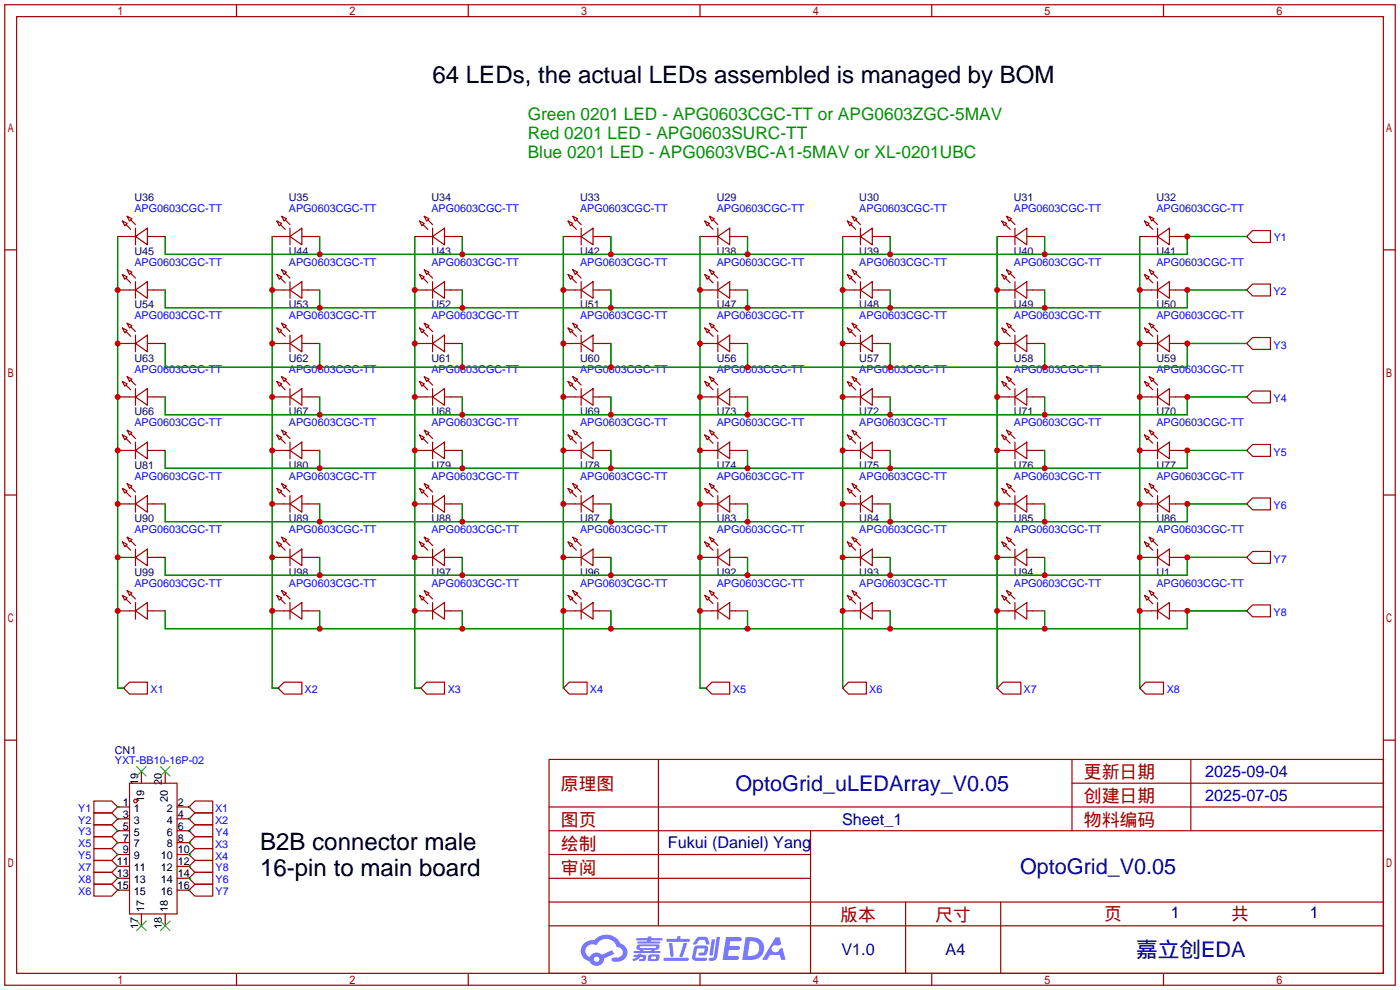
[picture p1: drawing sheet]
<svg xmlns="http://www.w3.org/2000/svg" width="299mm" height="212mm" viewBox="0 0 299 212" stroke-linecap="round" stroke-linejoin="round" font-family="sans-serif">
<g fill="none" stroke="#a10000" stroke-width=".25">
<path d="M1 1h297.2v209.6h-297.2zM3.6 3.6h292.1v204.4h-292.1zM50.5 1v2.6M100.1 1v2.6M149.6 1v2.6M199.1 1v2.6M248.7 1v2.6M1 53.4h2.6M295.7 53.4h2.5M1 105.8h2.6M295.7 105.8h2.5M1 158.2h2.6"/>
<path d="M295.7 158.2h2.5M117.3 162.3h178.4v45.7h-178.4zM117.3 177.5h178.4M117.3 172.5h178.4M140.7 162.3v35.6M173.2 177.5v30.5M229.1 162.3v15.2M229.1 167.4h66.6M254.5 162.3v15.2M117.3 182.6h55.9M117.3 197.9h178.4M117.3 192.8h178.4"/>
<path d="M117.3 187.7h55.9M193.5 192.8v15.2M213.9 192.8v15.2M50.5 208v2.6M100.1 208v2.6M149.6 208v2.6M199.1 208v2.6M248.7 208v2.6"/>
</g>
<g fill="#5487ff">
<path d="M155.2 200.3h2.6a.48 .48 0 0 1 .7 .4 .48 .48 0 0 1-.6 .4h-1.8l-.2 1.1h1.9a.43 .43 0 0 1 .4 .4 .43 .43 0 0 1-.5 .4h-1.9l-.2 1.3h1.7a.45 .45 0 0 1 .5 .2 .45 .45 0 0 1-.1 .6h-3.3z"/>
<path d="M165.7 200.3h.9l.4 1.5-.8 .3a.84 .84 0 0 0-1.2 .3 .84 .84 0 0 0 .4 1.1 .84 .84 0 0 0 1.1-.4l.1-.2 .6-.3 .7 2.5h-1l-.2-1h-2.1l-.6 1h-1.1z"/>
<path d="M152.1 200.8h.7l-.5 3.1a.36 .36 0 0 1-.3 .3 .36 .36 0 0 1-.4-.3z"/>
<path d="M153.2 200.2h.7l-.6 4.3a1.13 1.13 0 0 1-1.8 .6l.2-.4h.7l.2-.2z"/>
<path d="M148.9 200.6l.6-.4h1a.77 .77 0 0 1 .9 .5l.3 1-.2 .2h-.5l-.3-.9-.2-.2-1 .1-.7 1-.6-.1-.1-.2z"/>
<path d="M148.4 202.4l.6-.3h1.7a.81 .81 0 0 1 .7 .5 .81 .81 0 0 1-.2 .8 .81 .81 0 0 1-.9 .8h-.7a.32 .32 0 0 1-.3-.3 .32 .32 0 0 1 .4-.3h.7l.2-.9-1.6 .1-.4 1.8 2.2 .1a.32 .32 0 0 1 .3 .4 .32 .32 0 0 1-.4 .2h-2.2l-.5-.3-.1-.5z"/>
<path d="M141.9 204.7h5a.33 .33 0 0 1 .3 .3 .33 .33 0 0 1-.3 .3h-4.9l-.2-.1z"/>
<path d="M146.1 201.5h.8l-.7 2a.98 .98 0 0 1-.7 1.1l-.3-.3z"/>
<path d="M143 201.6h.7l.3 2.5a.34 .34 0 0 1-.3 .4 .34 .34 0 0 1-.4-.3z"/>
<path d="M142.5 200.7h2.1l.3-.6h.6l-.1 .6h1.7a.32 .32 0 0 1 .4 .3 .32 .32 0 0 1-.4 .3h-4.5l-.2-.2z"/>
<path d="M135.5 204.1h.9l.1-.3h.6v.3h.8a.82 .82 0 0 1-.5 1.3h-.8v-.4l.7-.1 .1-.3a.68 .68 0 0 0-1 .4l-1.1 .4-.1-.4 .9-.5h-.7z"/>
<path d="M136 200.5h2.4l.1-.3h.7v.3h2.2l.2 .3-.2 .2h-2.3v.2h1.8l.2 .3-.2 .1h-4.5l-.1-.4h2l.1-.2h-2.3l-.1-.2z"/>
<path d="M159.4 200.3l-.8 4.9h1.7a2.5 2.5 0 0 0 3-2.5 2.5 2.5 0 0 0-3.1-2.4zM160.3 201.1a1.61 1.61 0 0 1 2 1.5 1.61 1.61 0 0 1-1.8 1.7h-.7z"/>
<path d="M136.2 202a.55 .55 0 0 0-.2 .8 .55 .55 0 0 0 .7 .2l.1 .3h-1.3v.3l5.4 .1 .3-.2-.2-.2h-1.2l.2-.3a.7 .7 0 0 0 .8-.3 .7 .7 0 0 0 0-.8l-4.2-.1zM136.8 202.3l3.3-.1 .1 .1-.2 .3h-3.2zM137.5 203h1.7l-.2 .3h-1.4z"/>
<path d="M138.6 204.2a1.05 1.05 0 0 0 0 1.2 2.91 2.91 0 0 0 2.2-.2 .98 .98 0 0 0 0-1.2h-1.6zM139.2 204.5l.9-.1 .1 .4-.2 .2-.8-.1z"/>
<path d="M124.9 201.6a2.23 2.23 0 0 0-.7 2.3 2.23 2.23 0 0 0 1.8 1.6 1.58 1.58 0 0 0 1.8 .9 1.58 1.58 0 0 0 1.3-1.5l2.2-1.1-.5-.7-2.1 1a1.65 1.65 0 0 0-2.7 .4 1.45 1.45 0 0 1-.8-1.9 1.45 1.45 0 0 1 2-.7l.3 .1a2.3 2.3 0 0 1 2.3-1.3 2.3 2.3 0 0 1 2 1.7 1.12 1.12 0 0 1 1.3 1 1.12 1.12 0 0 1-1.1 1.2h-.7a.45 .45 0 0 0-.6 .4 .45 .45 0 0 0 .5 .5 2.21 2.21 0 0 0 2.2-.5 2.21 2.21 0 0 0 .5-2.3 2.13 2.13 0 0 0-1.3-1.1 3.3 3.3 0 0 0-5.6-.7l-1.1 .1zM127 205a.57 .57 0 0 1 1.1 0 .57 .57 0 0 1-1.1 0z"/>
</g>
<g fill="none" stroke="#a10000" stroke-width=".25">
<path d="M26.2 47.2l1 .6-.5 .5zM26.2 58.7l1 .5-.5 .5zM26.9 48l1 1M26.9 59.4l1 1.1M27.2 46.2l1 .5-.5 .5zM27.2 57.7l1 .5-.5 .5zM27.7 50.5h1.3M27.9 47l1.1 1M27.9 58.4l1.1 1M29 50.5l2.5-1.7v3.5zM29 48.8v3.5M31.5 50.5h1.3"/>
<path d="M59.2 47.2l1 .6-.5 .5zM59.2 58.7l1 .5-.5 .5zM59.9 48l1.1 1M59.9 59.4l1.1 1.1M60.2 46.2l1 .5-.5 .5zM60.2 57.7l1 .5-.5 .5zM60.7 50.5h1.3M61 47l1 1M61 58.4l1 1M62 50.5l2.5-1.7v3.5zM62 48.8v3.5M64.5 50.5h1.3"/>
<path d="M89.7 47.2l1 .6-.5 .5zM89.7 58.7l1 .5-.5 .5zM90.4 48l1 1M90.4 59.4l1 1.1M90.7 46.2l1 .5-.5 .5zM90.7 57.7l1 .5-.5 .5zM91.2 50.5h1.3M91.4 47l1.1 1M91.4 58.4l1.1 1M92.5 50.5l2.5-1.7v3.5zM92.5 48.8v3.5M95 50.5h1.3"/>
<path d="M121.4 47.2l1 .6-.5 .5zM121.4 58.7l1 .5-.5 .5zM122.2 48l1 1M122.2 59.4l1 1.1M122.4 46.2l1 .5-.5 .5zM122.4 57.7l1 .5-.5 .5zM122.9 50.5h1.3M123.2 47l1 1M123.2 58.4l1 1M124.2 50.5l2.5-1.7v3.5zM124.2 48.8v3.5M126.7 50.5h1.3"/>
<path d="M150.6 47.2l1 .6-.5 .5zM150.6 58.7l1 .5-.5 .5zM151.4 48l1 1M151.4 59.4l1 1.1M151.6 46.2l1.1 .5-.6 .5zM151.6 57.7l1.1 .5-.6 .5zM152.1 50.5h1.3M152.4 47l1 1M152.4 58.4l1 1M153.4 50.5l2.6-1.7v3.5zM153.4 48.8v3.5M156 50.5h1.2"/>
<path d="M181.1 47.2l1 .6-.5 .5zM181.1 58.7l1 .5-.5 .5zM181.9 48l1 1M181.9 59.4l1 1.1M182.1 46.2l1 .5-.5 .5zM182.1 57.7l1 .5-.5 .5zM182.6 50.5h1.3M182.9 47l1 1M182.9 58.4l1 1M183.9 50.5l2.5-1.7v3.5zM183.9 48.8v3.5M186.4 50.5h1.3"/>
<path d="M214.1 47.2l1 .6-.5 .5zM214.1 58.7l1 .5-.5 .5zM214.9 48l1 1M214.9 59.4l1 1.1M215.1 46.2l1.1 .5-.6 .5zM215.1 57.7l1.1 .5-.6 .5zM215.6 50.5h1.3M215.9 47l1 1M215.9 58.4l1 1M216.9 50.5l2.6-1.7v3.5zM216.9 48.8v3.5M219.5 50.5h1.2"/>
<path d="M244.6 47.2l1 .6-.5 .5zM244.6 58.7l1 .5-.5 .5zM245.4 48l1 1M245.4 59.4l1 1.1M245.6 46.2l1 .5-.5 .5zM245.6 57.7l1 .5-.5 .5zM246.1 50.5h1.3M246.4 47l1 1M246.4 58.4l1 1M247.4 50.5l2.5-1.7v3.5zM247.4 48.8v3.5M249.9 50.5h1.3"/>
<path d="M266.4 50.5l1.3-1.2h3.8v2.5h-3.8zM26.2 70.1l1 .5-.5 .5zM26.9 70.9l1 1M27.2 69.1l1 .5-.5 .5zM27.7 62h1.3M27.7 73.4h1.3M27.9 69.8l1.1 1.1M29 62l2.5-1.8v3.6zM29 73.4l2.5-1.8v3.6zM29 60.2v3.6M29 71.6v3.6M31.5 62h1.3"/>
<path d="M31.5 73.4h1.3M59.2 70.1l1 .5-.5 .5zM59.9 70.9l1.1 1M60.2 69.1l1 .5-.5 .5zM60.7 62h1.3M60.7 73.4h1.3M61 69.8l1 1.1M62 62l2.5-1.8v3.6zM62 73.4l2.5-1.8v3.6zM62 60.2v3.6M62 71.6v3.6M64.5 62h1.3"/>
<path d="M64.5 73.4h1.3M89.7 70.1l1 .5-.5 .5zM90.4 70.9l1 1M90.7 69.1l1 .5-.5 .5zM91.2 62h1.3M91.2 73.4h1.3M91.4 69.8l1.1 1.1M92.5 62l2.5-1.8v3.6zM92.5 73.4l2.5-1.8v3.6zM92.5 60.2v3.6M92.5 71.6v3.6M95 62h1.3"/>
<path d="M95 73.4h1.3M121.4 70.1l1 .5-.5 .5zM122.2 70.9l1 1M122.4 69.1l1 .5-.5 .5zM122.9 62h1.3M122.9 73.4h1.3M123.2 69.8l1 1.1M124.2 62l2.5-1.8v3.6zM124.2 73.4l2.5-1.8v3.6zM124.2 60.2v3.6M124.2 71.6v3.6M126.7 62h1.3"/>
<path d="M126.7 73.4h1.3M150.6 70.1l1 .5-.5 .5zM151.4 70.9l1 1M151.6 69.1l1.1 .5-.6 .5zM152.1 62h1.3M152.1 73.4h1.3M152.4 69.8l1 1.1M153.4 62l2.6-1.8v3.6zM153.4 73.4l2.6-1.8v3.6zM153.4 60.2v3.6M153.4 71.6v3.6M156 62h1.2"/>
<path d="M156 73.4h1.2M181.1 70.1l1 .5-.5 .5zM181.9 70.9l1 1M182.1 69.1l1 .5-.5 .5zM182.6 62h1.3M182.6 73.4h1.3M182.9 69.8l1 1.1M183.9 62l2.5-1.8v3.6zM183.9 73.4l2.5-1.8v3.6zM183.9 60.2v3.6M183.9 71.6v3.6M186.4 62h1.3"/>
<path d="M186.4 73.4h1.3M214.1 70.1l1 .5-.5 .5zM214.9 70.9l1 1M215.1 69.1l1.1 .5-.6 .5zM215.6 62h1.3M215.6 73.4h1.3M215.9 69.8l1 1.1M216.9 62l2.6-1.8v3.6zM216.9 73.4l2.6-1.8v3.6zM216.9 60.2v3.6M216.9 71.6v3.6M219.5 62h1.2"/>
<path d="M219.5 73.4h1.2M244.6 70.1l1 .5-.5 .5zM245.4 70.9l1 1M245.6 69.1l1 .5-.5 .5zM246.1 62h1.3M246.1 73.4h1.3M246.4 69.8l1 1.1M247.4 62l2.5-1.8v3.6zM247.4 73.4l2.5-1.8v3.6zM247.4 60.2v3.6M247.4 71.6v3.6M249.9 62h1.3"/>
<path d="M249.9 73.4h1.3M267.7 72.1h3.8v2.6h-3.8l-1.3-1.3zM267.7 60.7h3.8v2.5h-3.8l-1.3-1.2zM26.2 93l1 .5-.5 .5zM26.2 81.5l1 .5-.5 .5zM26.9 93.7l1 1M26.9 82.3l1 1M27.2 91.9l1 .6-.5 .5zM27.2 80.5l1 .5-.5 .5zM27.7 96.3h1.3M27.7 84.8h1.3M27.9 92.7l1.1 1"/>
<path d="M27.9 81.3l1.1 1M29 96.3l2.5-1.8v3.5zM29 84.8l2.5-1.7v3.5zM29 83.1v3.5M29 94.5v3.5M31.5 96.3h1.3M31.5 84.8h1.3M59.2 93l1 .5-.5 .5zM59.2 81.5l1 .5-.5 .5zM59.9 93.7l1.1 1M59.9 82.3l1.1 1M60.2 91.9l1 .6-.5 .5z"/>
<path d="M60.2 80.5l1 .5-.5 .5zM60.7 96.3h1.3M60.7 84.8h1.3M61 92.7l1 1M61 81.3l1 1M62 96.3l2.5-1.8v3.5zM62 84.8l2.5-1.7v3.5zM62 83.1v3.5M62 94.5v3.5M64.5 96.3h1.3M64.5 84.8h1.3M89.7 93l1 .5-.5 .5z"/>
<path d="M89.7 81.5l1 .5-.5 .5zM90.4 93.7l1 1M90.4 82.3l1 1M90.7 91.9l1 .6-.5 .5zM90.7 80.5l1 .5-.5 .5zM91.2 96.3h1.3M91.2 84.8h1.3M91.4 92.7l1.1 1M91.4 81.3l1.1 1M92.5 96.3l2.5-1.8v3.5zM92.5 84.8l2.5-1.7v3.5zM92.5 83.1v3.5"/>
<path d="M92.5 94.5v3.5M95 96.3h1.3M95 84.8h1.3M121.4 93l1 .5-.5 .5zM121.4 81.5l1 .5-.5 .5zM122.2 93.7l1 1M122.2 82.3l1 1M122.4 91.9l1 .6-.5 .5zM122.4 80.5l1 .5-.5 .5zM122.9 96.3h1.3M122.9 84.8h1.3M123.2 92.7l1 1"/>
<path d="M123.2 81.3l1 1M124.2 96.3l2.5-1.8v3.5zM124.2 84.8l2.5-1.7v3.5zM124.2 83.1v3.5M124.2 94.5v3.5M126.7 96.3h1.3M126.7 84.8h1.3M150.6 93l1 .5-.5 .5zM150.6 81.5l1 .5-.5 .5zM151.4 93.7l1 1M151.4 82.3l1 1M151.6 91.9l1.1 .6-.6 .5z"/>
<path d="M151.6 80.5l1.1 .5-.6 .5zM152.1 96.3h1.3M152.1 84.8h1.3M152.4 92.7l1 1M152.4 81.3l1 1M153.4 96.3l2.6-1.8v3.5zM153.4 84.8l2.6-1.7v3.5zM153.4 83.1v3.5M153.4 94.5v3.5M156 96.3h1.2M156 84.8h1.2M181.1 93l1 .5-.5 .5z"/>
<path d="M181.1 81.5l1 .5-.5 .5zM181.9 93.7l1 1M181.9 82.3l1 1M182.1 91.9l1 .6-.5 .5zM182.1 80.5l1 .5-.5 .5zM182.6 96.3h1.3M182.6 84.8h1.3M182.9 92.7l1 1M182.9 81.3l1 1M183.9 96.3l2.5-1.8v3.5zM183.9 84.8l2.5-1.7v3.5zM183.9 83.1v3.5"/>
<path d="M183.9 94.5v3.5M186.4 96.3h1.3M186.4 84.8h1.3M214.1 93l1 .5-.5 .5zM214.1 81.5l1 .5-.5 .5zM214.9 93.7l1 1M214.9 82.3l1 1M215.1 91.9l1.1 .6-.6 .5zM215.1 80.5l1.1 .5-.6 .5zM215.6 96.3h1.3M215.6 84.8h1.3M215.9 92.7l1 1"/>
<path d="M215.9 81.3l1 1M216.9 96.3l2.6-1.8v3.5zM216.9 84.8l2.6-1.7v3.5zM216.9 83.1v3.5M216.9 94.5v3.5M219.5 96.3h1.2M219.5 84.8h1.2M244.6 93l1 .5-.5 .5zM244.6 81.5l1 .5-.5 .5zM245.4 93.7l1 1M245.4 82.3l1 1M245.6 91.9l1 .6-.5 .5z"/>
<path d="M245.6 80.5l1 .5-.5 .5zM246.1 96.3h1.3M246.1 84.8h1.3M246.4 92.7l1 1M246.4 81.3l1 1M247.4 96.3l2.5-1.8v3.5zM247.4 84.8l2.5-1.7v3.5zM247.4 83.1v3.5M247.4 94.5v3.5M249.9 96.3h1.3M249.9 84.8h1.3M267.7 95h3.8v2.5h-3.8l-1.3-1.2z"/>
<path d="M267.7 83.6h3.8v2.5h-3.8l-1.3-1.3zM26.2 115.8l1 .5-.5 .5zM26.2 104.4l1 .5-.5 .5zM26.9 116.6l1 1M26.9 105.2l1 1M27.2 114.8l1 .5-.5 .5zM27.2 103.4l1 .5-.5 .5zM27.7 119.1h1.3M27.7 107.7h1.3M27.9 115.6l1.1 1M27.9 104.1l1.1 1.1M29 119.1l2.5-1.8v3.6z"/>
<path d="M29 107.7l2.5-1.8v3.6zM29 105.9v3.6M29 117.3v3.6M31.5 119.1h1.3M31.5 107.7h1.3M59.2 115.8l1 .5-.5 .5zM59.2 104.4l1 .5-.5 .5zM59.9 116.6l1.1 1M59.9 105.2l1.1 1M60.2 114.8l1 .5-.5 .5zM60.2 103.4l1 .5-.5 .5zM60.7 119.1h1.3"/>
<path d="M60.7 107.7h1.3M61 115.6l1 1M61 104.1l1 1.1M62 119.1l2.5-1.8v3.6zM62 107.7l2.5-1.8v3.6zM62 105.9v3.6M62 117.3v3.6M64.5 119.1h1.3M64.5 107.7h1.3M89.7 115.8l1 .5-.5 .5zM89.7 104.4l1 .5-.5 .5zM90.4 116.6l1 1"/>
<path d="M90.4 105.2l1 1M90.7 114.8l1 .5-.5 .5zM90.7 103.4l1 .5-.5 .5zM91.2 119.1h1.3M91.2 107.7h1.3M91.4 115.6l1.1 1M91.4 104.1l1.1 1.1M92.5 119.1l2.5-1.8v3.6zM92.5 107.7l2.5-1.8v3.6zM92.5 105.9v3.6M92.5 117.3v3.6M95 119.1h1.3"/>
<path d="M95 107.7h1.3M121.4 115.8l1 .5-.5 .5zM121.4 104.4l1 .5-.5 .5zM122.2 116.6l1 1M122.2 105.2l1 1M122.4 114.8l1 .5-.5 .5zM122.4 103.4l1 .5-.5 .5zM122.9 119.1h1.3M122.9 107.7h1.3M123.2 115.6l1 1M123.2 104.1l1 1.1M124.2 119.1l2.5-1.8v3.6z"/>
<path d="M124.2 107.7l2.5-1.8v3.6zM124.2 105.9v3.6M124.2 117.3v3.6M126.7 119.1h1.3M126.7 107.7h1.3M150.6 115.8l1 .5-.5 .5zM150.6 104.4l1 .5-.5 .5zM151.4 116.6l1 1M151.4 105.2l1 1M151.6 114.8l1.1 .5-.6 .5zM151.6 103.4l1.1 .5-.6 .5zM152.1 119.1h1.3"/>
<path d="M152.1 107.7h1.3M152.4 115.6l1 1M152.4 104.1l1 1.1M153.4 119.1l2.6-1.8v3.6zM153.4 107.7l2.6-1.8v3.6zM153.4 105.9v3.6M153.4 117.3v3.6M156 119.1h1.2M156 107.7h1.2M181.1 115.8l1 .5-.5 .5zM181.1 104.4l1 .5-.5 .5zM181.9 116.6l1 1"/>
<path d="M181.9 105.2l1 1M182.1 114.8l1 .5-.5 .5zM182.1 103.4l1 .5-.5 .5zM182.6 119.1h1.3M182.6 107.7h1.3M182.9 115.6l1 1M182.9 104.1l1 1.1M183.9 119.1l2.5-1.8v3.6zM183.9 107.7l2.5-1.8v3.6zM183.9 105.9v3.6M183.9 117.3v3.6M186.4 119.1h1.3"/>
<path d="M186.4 107.7h1.3M214.1 115.8l1 .5-.5 .5zM214.1 104.4l1 .5-.5 .5zM214.9 116.6l1 1M214.9 105.2l1 1M215.1 114.8l1.1 .5-.6 .5zM215.1 103.4l1.1 .5-.6 .5zM215.6 119.1h1.3M215.6 107.7h1.3M215.9 115.6l1 1M215.9 104.1l1 1.1M216.9 119.1l2.6-1.8v3.6z"/>
<path d="M216.9 107.7l2.6-1.8v3.6zM216.9 105.9v3.6M216.9 117.3v3.6M219.5 119.1h1.2M219.5 107.7h1.2M244.6 115.8l1 .5-.5 .5zM244.6 104.4l1 .5-.5 .5zM245.4 116.6l1 1M245.4 105.2l1 1M245.6 114.8l1 .5-.5 .5zM245.6 103.4l1 .5-.5 .5zM246.1 119.1h1.3"/>
<path d="M246.1 107.7h1.3M246.4 115.6l1 1M246.4 104.1l1 1.1M247.4 119.1l2.5-1.8v3.6zM247.4 107.7l2.5-1.8v3.6zM247.4 105.9v3.6M247.4 117.3v3.6M249.9 119.1h1.3M249.9 107.7h1.3M266.4 107.7l1.3-1.3h3.8v2.6h-3.8zM267.7 117.9h3.8v2.5h-3.8l-1.3-1.3zM26.2 127.3l1 .5-.5 .5z"/>
<path d="M26.9 128l1 1M27.2 126.2l1 .5-.5 .6zM27.7 130.6h1.3M27.9 127l1.1 1M29 130.6l2.5-1.8v3.5zM29 128.8v3.5M31.5 130.6h1.3M59.2 127.3l1 .5-.5 .5zM59.9 128l1.1 1M60.2 126.2l1 .5-.5 .6zM60.7 130.6h1.3M61 127l1 1"/>
<path d="M62 130.6l2.5-1.8v3.5zM62 128.8v3.5M64.5 130.6h1.3M89.7 127.3l1 .5-.5 .5zM90.4 128l1 1M90.7 126.2l1 .5-.5 .6zM91.2 130.6h1.3M91.4 127l1.1 1M92.5 130.6l2.5-1.8v3.5zM92.5 128.8v3.5M95 130.6h1.3M121.4 127.3l1 .5-.5 .5z"/>
<path d="M122.2 128l1 1M122.4 126.2l1 .5-.5 .6zM122.9 130.6h1.3M123.2 127l1 1M124.2 130.6l2.5-1.8v3.5zM124.2 128.8v3.5M126.7 130.6h1.3M150.6 127.3l1 .5-.5 .5zM151.4 128l1 1M151.6 126.2l1.1 .5-.6 .6zM152.1 130.6h1.3M152.4 127l1 1"/>
<path d="M153.4 130.6l2.6-1.8v3.5zM153.4 128.8v3.5M156 130.6h1.2M181.1 127.3l1 .5-.5 .5zM181.9 128l1 1M182.1 126.2l1 .5-.5 .6zM182.6 130.6h1.3M182.9 127l1 1M183.9 130.6l2.5-1.8v3.5zM183.9 128.8v3.5M186.4 130.6h1.3M214.1 127.3l1 .5-.5 .5z"/>
<path d="M214.9 128l1 1M215.1 126.2l1.1 .5-.6 .6zM215.6 130.6h1.3M215.9 127l1 1M216.9 130.6l2.6-1.8v3.5zM216.9 128.8v3.5M219.5 130.6h1.2M244.6 127.3l1 .5-.5 .5zM245.4 128l1 1M245.6 126.2l1 .5-.5 .6zM246.1 130.6h1.3M246.4 127l1 1"/>
<path d="M247.4 130.6l2.5-1.8v3.5zM247.4 128.8v3.5M249.9 130.6h1.3M267.7 129.3h3.8v2.5h-3.8l-1.3-1.2zM26.4 147.1l1.3-1.3h3.8v2.5h-3.8zM59.4 147.1l1.3-1.3h3.8v2.5h-3.8zM89.9 147.1l1.3-1.3h3.8v2.5h-3.8zM120.4 147.1l1.3-1.3h3.8v2.5h-3.8zM150.9 147.1l1.2-1.3h3.9v2.5h-3.9zM180.1 147.1l1.3-1.3h3.8v2.5h-3.8zM214.4 145.8h3.8v2.5h-3.8l-1.3-1.2zM243.6 147.1l1.3-1.3h3.8v2.5h-3.8z"/>
<path d="M20.1 178.8h3.8l1.2 1.3-1.2 1.3h-3.8zM20.1 176.3h3.8l1.2 1.2-1.2 1.3h-3.8zM20.1 173.7h3.8l1.2 1.3-1.2 1.3h-3.8zM20.1 171.2h3.8l1.2 1.3-1.2 1.2h-3.8zM27.7 167.4h10.1v27.9h-10.1zM40.4 175l1.3-1.3h3.8v2.6h-3.8zM40.4 177.5l1.3-1.2h3.8v2.5h-3.8zM41.7 171.2h3.8v2.5h-3.8l-1.3-1.2zM20.1 189h3.8l1.2 1.2-1.2 1.3h-3.8zM20.1 186.4h3.8l1.2 1.3-1.2 1.3h-3.8zM20.1 183.9h3.8l1.2 1.3-1.2 1.2h-3.8zM20.1 181.4h3.8l1.2 1.2-1.2 1.3h-3.8z"/>
<path d="M40.4 180.1l1.3-1.3h3.8v2.6h-3.8zM40.4 182.6l1.3-1.2h3.8v2.5h-3.8zM40.4 187.7l1.3-1.3h3.8v2.6h-3.8zM41.7 183.9h3.8v2.5h-3.8l-1.3-1.2zM41.7 189h3.8v2.5h-3.8l-1.3-1.3z"/>
<circle cx="29" cy="171.2" r=".38"/>
</g>
<g fill="none" stroke="#870000" stroke-width=".25">
<path d="M25.1 50.5h2.6M32.8 50.5h2.5M58.2 50.5h2.5M65.8 50.5h2.5M88.6 50.5h2.6M96.3 50.5h2.5M120.4 50.5h2.5M128 50.5h2.6M149.6 50.5h2.5M157.2 50.5h2.6M180.1 50.5h2.5M187.7 50.5h2.5"/>
<path d="M213.1 50.5h2.5M220.7 50.5h2.6M243.6 50.5h2.5M251.2 50.5h2.5M266.4 50.5h.1M25.1 62h2.6M25.1 73.4h2.6M32.8 62h2.5M32.8 73.4h2.5M58.2 62h2.5M58.2 73.4h2.5M65.8 62h2.5"/>
<path d="M65.8 73.4h2.5M88.6 62h2.6M88.6 73.4h2.6M96.3 62h2.5M96.3 73.4h2.5M120.4 62h2.5M120.4 73.4h2.5M128 62h2.6M128 73.4h2.6M149.6 62h2.5M149.6 73.4h2.5M157.2 62h2.6"/>
<path d="M157.2 73.4h2.6M180.1 62h2.5M180.1 73.4h2.5M187.7 62h2.5M187.7 73.4h2.5M213.1 62h2.5M213.1 73.4h2.5M220.7 62h2.6M220.7 73.4h2.6M243.6 62h2.5M243.6 73.4h2.5M251.2 62h2.5"/>
<path d="M251.2 73.4h2.5M266.4 73.4h.1M266.4 62h.1M25.1 96.3h2.6M25.1 84.8h2.6M32.8 96.3h2.5M32.8 84.8h2.5M58.2 96.3h2.5M58.2 84.8h2.5M65.8 96.3h2.5M65.8 84.8h2.5M88.6 96.3h2.6"/>
<path d="M88.6 84.8h2.6M96.3 96.3h2.5M96.3 84.8h2.5M120.4 96.3h2.5M120.4 84.8h2.5M128 96.3h2.6M128 84.8h2.6M149.6 96.3h2.5M149.6 84.8h2.5M157.2 96.3h2.6M157.2 84.8h2.6M180.1 96.3h2.5"/>
<path d="M180.1 84.8h2.5M187.7 96.3h2.5M187.7 84.8h2.5M213.1 96.3h2.5M213.1 84.8h2.5M220.7 96.3h2.6M220.7 84.8h2.6M243.6 96.3h2.5M243.6 84.8h2.5M251.2 96.3h2.5M251.2 84.8h2.5M266.4 96.3h.1"/>
<path d="M266.4 84.8h.1M25.1 119.1h2.6M25.1 107.7h2.6M32.8 119.1h2.5M32.8 107.7h2.5M58.2 119.1h2.5M58.2 107.7h2.5M65.8 119.1h2.5M65.8 107.7h2.5M88.6 119.1h2.6M88.6 107.7h2.6M96.3 119.1h2.5"/>
<path d="M96.3 107.7h2.5M120.4 119.1h2.5M120.4 107.7h2.5M128 119.1h2.6M128 107.7h2.6M149.6 119.1h2.5M149.6 107.7h2.5M157.2 119.1h2.6M157.2 107.7h2.6M180.1 119.1h2.5M180.1 107.7h2.5M187.7 119.1h2.5"/>
<path d="M187.7 107.7h2.5M213.1 119.1h2.5M213.1 107.7h2.5M220.7 119.1h2.6M220.7 107.7h2.6M243.6 119.1h2.5M243.6 107.7h2.5M251.2 119.1h2.5M251.2 107.7h2.5M266.4 119.1h.1M266.4 107.7h.1M25.1 130.6h2.6"/>
<path d="M32.8 130.6h2.5M58.2 130.6h2.5M65.8 130.6h2.5M88.6 130.6h2.6M96.3 130.6h2.5M120.4 130.6h2.5M128 130.6h2.6M149.6 130.6h2.5M157.2 130.6h2.6M180.1 130.6h2.5M187.7 130.6h2.5M213.1 130.6h2.5"/>
<path d="M220.7 130.6h2.6M243.6 130.6h2.5M251.2 130.6h2.5M266.4 130.6h.1M26.4 147.1h.1M59.4 147.1h.1M89.9 147.1h.1M120.4 147.1h.1M150.9 147.1h.1M180.1 147.1h.1M213.1 147.1h.1M243.6 147.1h.1"/>
<path d="M25.1 177.5h.1M25.1 175h.1M25.1 172.5h.1M25.1 172.5h2.6M25.1 175h2.6M25.1 177.5h2.6M30.2 164.8v2.6M35.3 164.8v2.6M37.8 172.5h2.6M37.8 175h2.6M37.8 177.5h2.6M40.4 175h.1"/>
<path d="M40.4 177.5h.1M40.4 172.5h.1M25.1 190.2h.1M25.1 187.7h.1M25.1 185.2h.1M25.1 182.6h.1M25.1 180.1h.1M25.1 190.2h2.6M25.1 180.1h2.6M25.1 187.7h2.6M25.1 182.6h2.6M25.1 185.2h2.6"/>
<path d="M30.2 195.3v2.6M35.3 195.3v2.6M37.8 190.2h2.6M37.8 180.1h2.6M37.8 187.7h2.6M37.8 182.6h2.6M37.8 185.2h2.6M40.4 180.1h.1M40.4 182.6h.1M40.4 185.2h.1M40.4 187.7h.1M40.4 190.2h.1"/>
</g>
<path d="M29.2 163.8l2 2.1M31.2 163.8l-2 2.1M34.3 163.8l2 2.1M36.3 163.8l-2 2.1M29.2 196.9l2 2M31.2 196.9l-2 2M34.3 196.9l2 2M36.3 196.9l-2 2" fill="none" stroke="#3c3" stroke-width=".25"/>
<g fill="none" stroke="#008700" stroke-width=".25">
<path d="M25.1 50.5v96.6h1.3M35.3 50.5v3.9h218.4v-3.9h12.7M58.2 50.5v96.6h1.2M68.3 50.5v3.9M88.6 50.5v96.6h1.3M98.8 50.5v3.9M120.4 50.5v96.6M130.6 50.5v3.9M149.6 50.5v96.6h1.3M159.8 50.5v3.9M180.1 50.5v96.6M190.2 50.5v3.9"/>
<path d="M213.1 50.5v96.6M223.3 50.5v3.9M243.6 50.5v96.6M35.3 62v3.8h218.4v-3.8h12.7M35.3 73.4v5.1h218.4v-5.1h12.7M68.3 62v3.8M68.3 73.4v5.1M98.8 62v3.8M98.8 73.4v5.1M130.6 62v3.8M130.6 73.4v5.1M159.8 62v3.8"/>
<path d="M159.8 73.4v5.1M190.2 62v3.8M190.2 73.4v5.1M223.3 62v3.8M223.3 73.4v5.1M35.3 84.8v3.8h218.4v-3.8h12.7M35.3 96.3v3.8h218.4v-3.8h12.7M68.3 84.8v3.8M68.3 96.3v3.8M98.8 84.8v3.8M98.8 96.3v3.8M130.6 84.8v3.8"/>
<path d="M130.6 96.3v3.8M159.8 84.8v3.8M159.8 96.3v3.8M190.2 84.8v3.8M190.2 96.3v3.8M223.3 84.8v3.8M223.3 96.3v3.8M35.3 107.7v3.8h218.4v-3.8h12.7M35.3 119.1v3.8h218.4v-3.8h12.7M68.3 107.7v3.8M68.3 119.1v3.8M98.8 107.7v3.8"/>
<path d="M98.8 119.1v3.8M130.6 107.7v3.8M130.6 119.1v3.8M159.8 107.7v3.8M159.8 119.1v3.8M190.2 107.7v3.8M190.2 119.1v3.8M223.3 107.7v3.8M223.3 119.1v3.8M35.3 130.6v3.8h218.4v-3.8h12.7M68.3 130.6v3.8M98.8 130.6v3.8"/>
<path d="M130.6 130.6v3.8M159.8 130.6v3.8M190.2 130.6v3.8M223.3 130.6v3.8M25.1 177.5h.1M25.1 175h.1M25.1 172.5h.1M40.4 172.5h.1M40.4 175h.1M40.4 177.5h.1M25.1 190.2h.1M25.1 187.7h.1"/>
<path d="M25.1 185.2h.1M25.1 182.6h.1M25.1 180.1h.1M40.4 180.1h.1M40.4 182.6h.1M40.4 185.2h.1M40.4 187.7h.1M40.4 190.2h.1"/>
</g>
<g fill="#c00">
<circle cx="253.7" cy="62" r=".63"/>
<circle cx="223.3" cy="65.8" r=".63"/>
<circle cx="190.2" cy="65.8" r=".63"/>
<circle cx="159.8" cy="65.8" r=".63"/>
<circle cx="130.6" cy="65.8" r=".63"/>
<circle cx="98.8" cy="65.8" r=".63"/>
<circle cx="68.3" cy="65.8" r=".63"/>
<circle cx="253.7" cy="130.6" r=".63"/>
<circle cx="190.2" cy="134.4" r=".63"/>
<circle cx="223.3" cy="134.4" r=".63"/>
<circle cx="159.8" cy="134.4" r=".63"/>
<circle cx="130.6" cy="134.4" r=".63"/>
<circle cx="98.8" cy="134.4" r=".63"/>
<circle cx="68.3" cy="134.4" r=".63"/>
<circle cx="253.7" cy="50.5" r=".63"/>
<circle cx="68.3" cy="54.4" r=".63"/>
<circle cx="98.8" cy="54.4" r=".63"/>
<circle cx="130.6" cy="54.4" r=".63"/>
<circle cx="159.8" cy="54.4" r=".63"/>
<circle cx="190.2" cy="54.4" r=".63"/>
<circle cx="223.3" cy="54.4" r=".63"/>
<circle cx="253.7" cy="73.4" r=".63"/>
<circle cx="68.3" cy="78.5" r=".63"/>
<circle cx="98.8" cy="78.5" r=".63"/>
<circle cx="130.6" cy="78.5" r=".63"/>
<circle cx="159.8" cy="78.5" r=".63"/>
<circle cx="190.2" cy="78.5" r=".63"/>
<circle cx="223.3" cy="78.5" r=".63"/>
<circle cx="253.7" cy="84.8" r=".63"/>
<circle cx="223.3" cy="88.6" r=".63"/>
<circle cx="190.2" cy="88.6" r=".63"/>
<circle cx="159.8" cy="88.6" r=".63"/>
<circle cx="130.6" cy="88.6" r=".63"/>
<circle cx="98.8" cy="88.6" r=".63"/>
<circle cx="68.3" cy="88.6" r=".63"/>
<circle cx="253.7" cy="96.3" r=".63"/>
<circle cx="68.3" cy="100.1" r=".63"/>
<circle cx="98.8" cy="100.1" r=".63"/>
<circle cx="130.6" cy="100.1" r=".63"/>
<circle cx="159.8" cy="100.1" r=".63"/>
<circle cx="190.2" cy="100.1" r=".63"/>
<circle cx="223.3" cy="100.1" r=".63"/>
<circle cx="253.7" cy="107.7" r=".63"/>
<circle cx="223.3" cy="111.5" r=".63"/>
<circle cx="190.2" cy="111.5" r=".63"/>
<circle cx="159.8" cy="111.5" r=".63"/>
<circle cx="130.6" cy="111.5" r=".63"/>
<circle cx="98.8" cy="111.5" r=".63"/>
<circle cx="68.3" cy="111.5" r=".63"/>
<circle cx="253.7" cy="119.1" r=".63"/>
<circle cx="223.3" cy="122.9" r=".63"/>
<circle cx="190.2" cy="122.9" r=".63"/>
<circle cx="159.8" cy="122.9" r=".63"/>
<circle cx="130.6" cy="122.9" r=".63"/>
<circle cx="98.8" cy="122.9" r=".63"/>
<circle cx="68.3" cy="122.9" r=".63"/>
<circle cx="243.6" cy="130.6" r=".63"/>
<circle cx="243.6" cy="119.1" r=".63"/>
<circle cx="243.6" cy="107.7" r=".63"/>
<circle cx="243.6" cy="96.3" r=".63"/>
<circle cx="243.6" cy="84.8" r=".63"/>
<circle cx="243.6" cy="73.4" r=".63"/>
<circle cx="243.6" cy="62" r=".63"/>
<circle cx="213.1" cy="130.6" r=".63"/>
<circle cx="213.1" cy="119.1" r=".63"/>
<circle cx="213.1" cy="107.7" r=".63"/>
<circle cx="213.1" cy="96.3" r=".63"/>
<circle cx="213.1" cy="84.8" r=".63"/>
<circle cx="213.1" cy="73.4" r=".63"/>
<circle cx="213.1" cy="62" r=".63"/>
<circle cx="180.1" cy="130.6" r=".63"/>
<circle cx="180.1" cy="119.1" r=".63"/>
<circle cx="180.1" cy="107.7" r=".63"/>
<circle cx="180.1" cy="96.3" r=".63"/>
<circle cx="180.1" cy="84.8" r=".63"/>
<circle cx="180.1" cy="73.4" r=".63"/>
<circle cx="180.1" cy="62" r=".63"/>
<circle cx="149.6" cy="130.6" r=".63"/>
<circle cx="149.6" cy="119.1" r=".63"/>
<circle cx="149.6" cy="107.7" r=".63"/>
<circle cx="149.6" cy="96.3" r=".63"/>
<circle cx="149.6" cy="84.8" r=".63"/>
<circle cx="149.6" cy="73.4" r=".63"/>
<circle cx="149.6" cy="62" r=".63"/>
<circle cx="120.4" cy="130.6" r=".63"/>
<circle cx="120.4" cy="119.1" r=".63"/>
<circle cx="120.4" cy="107.7" r=".63"/>
<circle cx="120.4" cy="96.3" r=".63"/>
<circle cx="120.4" cy="84.8" r=".63"/>
<circle cx="120.4" cy="73.4" r=".63"/>
<circle cx="120.4" cy="62" r=".63"/>
<circle cx="88.6" cy="130.6" r=".63"/>
<circle cx="88.6" cy="119.1" r=".63"/>
<circle cx="88.6" cy="107.7" r=".63"/>
<circle cx="88.6" cy="96.3" r=".63"/>
<circle cx="88.6" cy="84.8" r=".63"/>
<circle cx="88.6" cy="73.4" r=".63"/>
<circle cx="88.6" cy="62" r=".63"/>
<circle cx="58.2" cy="130.6" r=".63"/>
<circle cx="58.2" cy="119.1" r=".63"/>
<circle cx="58.2" cy="107.7" r=".63"/>
<circle cx="58.2" cy="96.3" r=".63"/>
<circle cx="58.2" cy="84.8" r=".63"/>
<circle cx="58.2" cy="73.4" r=".63"/>
<circle cx="58.2" cy="62" r=".63"/>
<circle cx="25.1" cy="130.6" r=".63"/>
<circle cx="25.1" cy="119.1" r=".63"/>
<circle cx="25.1" cy="107.7" r=".63"/>
<circle cx="25.1" cy="96.3" r=".63"/>
<circle cx="25.1" cy="84.8" r=".63"/>
<circle cx="25.1" cy="73.4" r=".63"/>
<circle cx="25.1" cy="62" r=".63"/>
</g>
<g font-size="5.1">
<text x="92.5" y="17.8">64 LEDs, the actual LEDs assembled is managed by BOM</text>
<text x="55.6" y="181.6">B2B connector male</text>
<text x="55.6" y="187.2">16-pin to main board</text>
</g>
<g font-size="4.6" fill="#000080">
<text x="157.2" y="169">OptoGrid_uLEDArray_V0.05</text>
<text x="218" y="186.8">OptoGrid_V0.05</text>
<text x="242.8" y="204.6">嘉立创EDA</text>
</g>
<g font-size="3.8" fill="#a00000">
<text x="231.6" y="166.4">更新日期</text>
<text x="119.9" y="168.9">原理图</text>
<text x="231.6" y="171.5">创建日期</text>
<text x="119.9" y="176.5">图页</text>
<text x="231.6" y="176.5">物料编码</text>
<text x="119.9" y="181.6">绘制</text>
<text x="119.9" y="186.7">审阅</text>
<text x="179.6" y="196.9">版本</text>
<text x="199.9" y="196.9">尺寸</text>
<text x="236" y="196.6">页</text>
<text x="263.1" y="196.6">共</text>
</g>
<g font-size="3.7" fill="#090">
<text x="112.8" y="25.7">Green 0201 LED - APG0603CGC-TT or APG0603ZGC-5MAV</text>
<text x="112.8" y="29.7">Red 0201 LED - APG0603SURC-TT</text>
<text x="112.8" y="33.8">Blue 0201 LED - APG0603VBC-A1-5MAV or XL-0201UBC</text>
</g>
<g font-size="3.5" fill="#000080">
<text x="257.6" y="166.1">2025-09-04</text>
<text x="257.6" y="171.1">2025-07-05</text>
<text x="180" y="176.2">Sheet_1</text>
<text x="142.7" y="181.3">Fukui (Daniel) Yang</text>
<text x="250.2" y="196.3">1</text>
<text x="280" y="196.3">1</text>
<text x="179.8" y="204.2">V1.0</text>
<text x="202.1" y="204.2">A4</text>
</g>
<g font-size="2.3" fill="#000080">
<text x="28.7" y="43">U36</text>
<text x="61.7" y="43">U35</text>
<text x="92.2" y="43">U34</text>
<text x="124" y="43">U33</text>
<text x="153.2" y="43">U29</text>
<text x="183.7" y="43">U30</text>
<text x="216.7" y="43">U31</text>
<text x="247.2" y="43">U32</text>
<text x="28.7" y="54.5">U45</text>
<text x="61.7" y="54.5">U44</text>
<text x="92.2" y="54.5">U43</text>
<text x="124" y="54.5">U42</text>
<text x="153.2" y="54.5">U38</text>
<text x="183.7" y="54.5">U39</text>
<text x="216.7" y="54.5">U40</text>
<text x="247.2" y="54.5">U41</text>
<text x="28.7" y="65.9">U54</text>
<text x="61.7" y="65.9">U53</text>
<text x="92.2" y="65.9">U52</text>
<text x="124" y="65.9">U51</text>
<text x="153.2" y="65.9">U47</text>
<text x="183.7" y="65.9">U48</text>
<text x="216.7" y="65.9">U49</text>
<text x="247.2" y="65.9">U50</text>
<text x="28.7" y="77.3">U63</text>
<text x="61.7" y="77.3">U62</text>
<text x="92.2" y="77.3">U61</text>
<text x="124" y="77.3">U60</text>
<text x="153.2" y="77.3">U56</text>
<text x="183.7" y="77.3">U57</text>
<text x="216.7" y="77.3">U58</text>
<text x="247.2" y="77.3">U59</text>
<text x="28.7" y="88.7">U66</text>
<text x="61.7" y="88.7">U67</text>
<text x="92.2" y="88.7">U68</text>
<text x="124" y="88.7">U69</text>
<text x="153.2" y="88.7">U73</text>
<text x="183.7" y="88.7">U72</text>
<text x="216.7" y="88.7">U71</text>
<text x="247.2" y="88.7">U70</text>
<text x="28.7" y="100.2">U81</text>
<text x="61.7" y="100.2">U80</text>
<text x="92.2" y="100.2">U79</text>
<text x="124" y="100.2">U78</text>
<text x="153.2" y="100.2">U74</text>
<text x="183.7" y="100.2">U75</text>
<text x="216.7" y="100.2">U76</text>
<text x="247.2" y="100.2">U77</text>
<text x="28.7" y="111.6">U90</text>
<text x="61.7" y="111.6">U89</text>
<text x="92.2" y="111.6">U88</text>
<text x="124" y="111.6">U87</text>
<text x="153.2" y="111.6">U83</text>
<text x="183.7" y="111.6">U84</text>
<text x="216.7" y="111.6">U85</text>
<text x="247.2" y="111.6">U86</text>
<text x="28.7" y="123">U99</text>
<text x="61.7" y="123">U98</text>
<text x="92.2" y="123">U97</text>
<text x="124" y="123">U96</text>
<text x="153.2" y="123">U92</text>
<text x="183.7" y="123">U93</text>
<text x="216.7" y="123">U94</text>
<text x="247.2" y="123">U1</text>
<text x="24.5" y="161.1">CN1</text>
</g>
<g font-size="2.3" fill="#00f">
<text x="28.7" y="45.3">APG0603CGC-TT</text>
<text x="61.7" y="45.3">APG0603CGC-TT</text>
<text x="92.2" y="45.3">APG0603CGC-TT</text>
<text x="124" y="45.3">APG0603CGC-TT</text>
<text x="153.2" y="45.3">APG0603CGC-TT</text>
<text x="183.7" y="45.3">APG0603CGC-TT</text>
<text x="216.7" y="45.3">APG0603CGC-TT</text>
<text x="247.2" y="45.3">APG0603CGC-TT</text>
<text x="272.2" y="51.6">Y1</text>
<text x="28.7" y="56.8">APG0603CGC-TT</text>
<text x="61.7" y="56.8">APG0603CGC-TT</text>
<text x="92.2" y="56.8">APG0603CGC-TT</text>
<text x="124" y="56.8">APG0603CGC-TT</text>
<text x="153.2" y="56.8">APG0603CGC-TT</text>
<text x="183.7" y="56.8">APG0603CGC-TT</text>
<text x="216.7" y="56.8">APG0603CGC-TT</text>
<text x="247.2" y="56.8">APG0603CGC-TT</text>
<text x="272.2" y="63">Y2</text>
<text x="28.7" y="68.2">APG0603CGC-TT</text>
<text x="61.7" y="68.2">APG0603CGC-TT</text>
<text x="92.2" y="68.2">APG0603CGC-TT</text>
<text x="124" y="68.2">APG0603CGC-TT</text>
<text x="153.2" y="68.2">APG0603CGC-TT</text>
<text x="183.7" y="68.2">APG0603CGC-TT</text>
<text x="216.7" y="68.2">APG0603CGC-TT</text>
<text x="247.2" y="68.2">APG0603CGC-TT</text>
<text x="272.2" y="74.5">Y3</text>
<text x="28.7" y="79.6">APG0603CGC-TT</text>
<text x="61.7" y="79.6">APG0603CGC-TT</text>
<text x="92.2" y="79.6">APG0603CGC-TT</text>
<text x="124" y="79.6">APG0603CGC-TT</text>
<text x="153.2" y="79.6">APG0603CGC-TT</text>
<text x="183.7" y="79.6">APG0603CGC-TT</text>
<text x="216.7" y="79.6">APG0603CGC-TT</text>
<text x="247.2" y="79.6">APG0603CGC-TT</text>
<text x="272.2" y="86">Y4</text>
<text x="28.7" y="91.1">APG0603CGC-TT</text>
<text x="61.7" y="91.1">APG0603CGC-TT</text>
<text x="92.2" y="91.1">APG0603CGC-TT</text>
<text x="124" y="91.1">APG0603CGC-TT</text>
<text x="153.2" y="91.1">APG0603CGC-TT</text>
<text x="183.7" y="91.1">APG0603CGC-TT</text>
<text x="216.7" y="91.1">APG0603CGC-TT</text>
<text x="247.2" y="91.1">APG0603CGC-TT</text>
<text x="272.2" y="97.4">Y5</text>
<text x="28.7" y="102.5">APG0603CGC-TT</text>
<text x="61.7" y="102.5">APG0603CGC-TT</text>
<text x="92.2" y="102.5">APG0603CGC-TT</text>
<text x="124" y="102.5">APG0603CGC-TT</text>
<text x="153.2" y="102.5">APG0603CGC-TT</text>
<text x="183.7" y="102.5">APG0603CGC-TT</text>
<text x="216.7" y="102.5">APG0603CGC-TT</text>
<text x="247.2" y="102.5">APG0603CGC-TT</text>
<text x="28.7" y="113.9">APG0603CGC-TT</text>
<text x="61.7" y="113.9">APG0603CGC-TT</text>
<text x="92.2" y="113.9">APG0603CGC-TT</text>
<text x="124" y="113.9">APG0603CGC-TT</text>
<text x="153.2" y="113.9">APG0603CGC-TT</text>
<text x="183.7" y="113.9">APG0603CGC-TT</text>
<text x="216.7" y="113.9">APG0603CGC-TT</text>
<text x="247.2" y="113.9">APG0603CGC-TT</text>
<text x="272.2" y="108.8">Y6</text>
<text x="28.7" y="125.4">APG0603CGC-TT</text>
<text x="61.7" y="125.4">APG0603CGC-TT</text>
<text x="92.2" y="125.4">APG0603CGC-TT</text>
<text x="124" y="125.4">APG0603CGC-TT</text>
<text x="153.2" y="125.4">APG0603CGC-TT</text>
<text x="183.7" y="125.4">APG0603CGC-TT</text>
<text x="216.7" y="125.4">APG0603CGC-TT</text>
<text x="247.2" y="125.4">APG0603CGC-TT</text>
<text x="272.2" y="120.2">Y7</text>
<text x="272.2" y="131.7">Y8</text>
<text x="32.2" y="148.1">X1</text>
<text x="65.1" y="148.1">X2</text>
<text x="95.7" y="148.1">X3</text>
<text x="126.1" y="148.1">X4</text>
<text x="156.6" y="148.1">X5</text>
<text x="185.8" y="148.1">X6</text>
<text x="218.8" y="148.1">X7</text>
<text x="249.4" y="148.1">X8</text>
<text x="24.5" y="163.4">YXT-BB10-16P-02</text>
<text x="16.7" y="173.5">Y1</text>
<text x="46" y="173.5">X1</text>
<text x="16.7" y="178.5">Y3</text>
<text x="16.7" y="176">Y2</text>
<text x="46" y="176.1">X2</text>
<text x="46.1" y="178.6">Y4</text>
<text x="16.7" y="183.6">Y5</text>
<text x="16.7" y="181.1">X5</text>
<text x="46" y="181.2">X3</text>
<text x="46" y="183.7">X4</text>
<text x="16.7" y="191.2">X6</text>
<text x="16.7" y="188.7">X8</text>
<text x="16.7" y="186.2">X7</text>
<text x="46.1" y="186.2">Y8</text>
<text x="46.1" y="188.8">Y6</text>
<text x="46.1" y="191.3">Y7</text>
</g>
<g font-size="2.3">
<text x="29.5" y="167.7" transform="rotate(-90 29.5 167.7)">19</text>
<text x="34.6" y="167.7" transform="rotate(-90 34.6 167.7)">20</text>
<text x="26.3" y="172.2">1</text>
<text x="28.6" y="173.5">1</text>
<text x="30.8" y="171.4" transform="rotate(-90 30.8 171.4)">19</text>
<text x="35.6" y="173.5">2</text>
<text x="35.9" y="171.4" transform="rotate(-90 35.9 171.4)">20</text>
<text x="38" y="172.2">2</text>
<text x="26.3" y="179.9">7</text>
<text x="26.3" y="177.3">5</text>
<text x="26.3" y="174.8">3</text>
<text x="28.6" y="178.6">5</text>
<text x="28.6" y="176">3</text>
<text x="35.6" y="176">4</text>
<text x="35.6" y="178.6">6</text>
<text x="38" y="174.8">4</text>
<text x="38" y="177.3">6</text>
<text x="38" y="179.9">8</text>
<text x="25" y="184.9">11</text>
<text x="26.3" y="182.4">9</text>
<text x="28.6" y="183.7">9</text>
<text x="28.6" y="181.1">7</text>
<text x="34.3" y="183.7">10</text>
<text x="35.6" y="181.1">8</text>
<text x="38" y="182.4">10</text>
<text x="38" y="184.9">12</text>
<text x="25" y="190">15</text>
<text x="25" y="187.5">13</text>
<text x="28.6" y="191.3">15</text>
<text x="28.6" y="188.7">13</text>
<text x="28.6" y="186.2">11</text>
<text x="34.3" y="186.2">12</text>
<text x="34.3" y="188.7">14</text>
<text x="34.3" y="191.3">16</text>
<text x="38" y="187.5">14</text>
<text x="38" y="190">16</text>
<text x="30.8" y="194.9" transform="rotate(-90 30.8 194.9)">17</text>
<text x="35.9" y="194.9" transform="rotate(-90 35.9 194.9)">18</text>
<text x="29.5" y="198.5" transform="rotate(-90 29.5 198.5)">17</text>
<text x="34.6" y="198.5" transform="rotate(-90 34.6 198.5)">18</text>
</g>
</svg>
